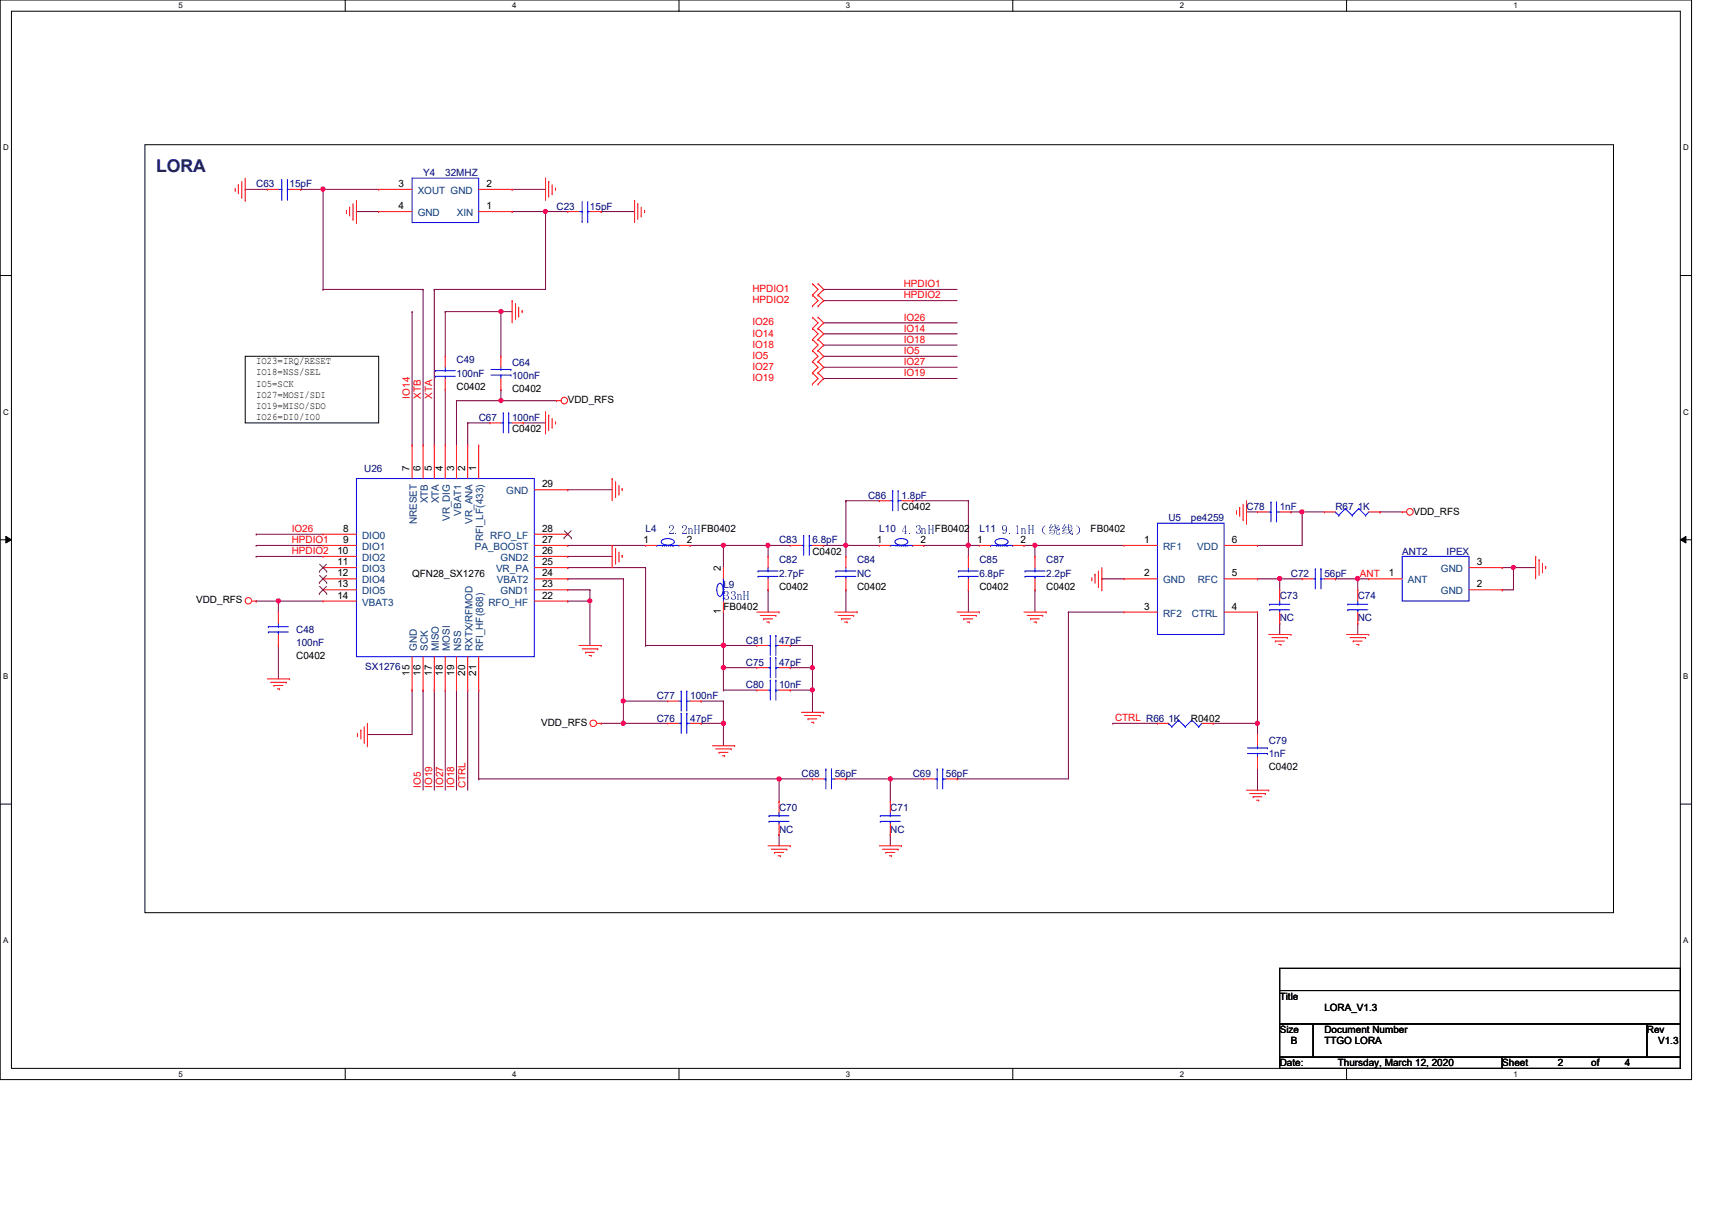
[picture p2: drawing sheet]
<svg xmlns="http://www.w3.org/2000/svg" width="297mm" height="210mm" viewBox="0 0 297 210" stroke-linecap="round" stroke-linejoin="round" font-family="sans-serif">
<path d="M0 0h293.5v187.3h-293.5zM2 1.9h289.5v183.4h-289.5z" fill="none" stroke="#000" stroke-width=".17"/>
<g fill="#fff">
<path d="M30.9 .2h.8v1.5h-.8z"/>
<path d="M30.9 185.5h.8v1.6h-.8z"/>
</g>
<path d="M59.9 0v1.9M59.9 185.3v2" fill="none" stroke="#000" stroke-width=".17"/>
<g fill="#fff">
<path d="M88.9 .2h.7v1.5h-.7z"/>
<path d="M88.9 185.5h.7v1.6h-.7z"/>
</g>
<path d="M117.8 0v1.9M117.8 185.3v2" fill="none" stroke="#000" stroke-width=".17"/>
<g fill="#fff">
<path d="M146.8 .2h.7v1.5h-.7z"/>
<path d="M146.8 185.5h.7v1.6h-.7z"/>
</g>
<path d="M175.7 0v1.9M175.7 185.3v2" fill="none" stroke="#000" stroke-width=".17"/>
<g fill="#fff">
<path d="M204.7 .2h.7v1.5h-.7z"/>
<path d="M204.7 185.5h.7v1.6h-.7z"/>
</g>
<path d="M233.6 0v1.9M233.6 185.3v2" fill="none" stroke="#000" stroke-width=".17"/>
<g fill="#fff">
<path d="M262.6 .2h.8v1.5h-.8z"/>
<path d="M262.6 185.5h.8v1.6h-.8z"/>
<path d="M.5 24.8h1v1.6h-1z"/>
<path d="M292.1 24.8h.9v1.6h-.9z"/>
<path d="M.5 70.7h1v1.5h-1z"/>
<path d="M292.1 70.7h.9v1.5h-.9z"/>
</g>
<path d="M0 47.8h2M291.5 47.8h2" fill="none" stroke="#000" stroke-width=".17"/>
<g fill="#fff">
<path d="M.5 116.5h.9v1.6h-.9z"/>
<path d="M292.1 116.5h.8v1.6h-.8z"/>
</g>
<path d="M0 93.6h2M1 93l1 .6-1 .6zM291.5 93.6l1-.6v1.2zM291.5 93.6h2" fill="none" stroke="#000" stroke-width=".17"/>
<path d="M1 93l1 .6-1 .6zM291.5 93.6l1-.6v1.2z" fill="#000"/>
<g fill="#fff">
<path d="M.5 162.4h.9v1.5h-.9z"/>
<path d="M292.1 162.4h.8v1.5h-.8z"/>
</g>
<path d="M25.1 25.1h254.8v133.2h-254.8zM42.5 61.8h23.2v11.6h-23.2zM0 139.5h2M291.5 139.5h2" fill="none" stroke="#000" stroke-width=".17"/>
<g fill="none" stroke="#7f003f" stroke-width=".17">
<path d="M142.9 56h.1M142.9 50.2h.1M142.9 52.2h.1M142.9 59.9h.1M142.9 57.9h.1M142.9 56h23.2M142.9 50.2h23.2M142.9 52.2h23.2M142.9 59.9h23.2M142.9 57.9h23.2M142.9 65.7h.1M142.9 63.7h.1"/>
<path d="M142.9 61.8h.1M142.9 65.7h23.2M142.9 63.7h23.2M142.9 61.8h23.2M44.4 96.5h.1M44.4 94.6h.1M44.4 96.5h11.6M44.4 94.6h11.6M98.5 85h.1M98.5 85h7.7M225.9 88.8h.1M225.9 88.8h3.9"/>
<path d="M239.4 88.8h.1M239.4 88.8h3.9M104.3 125.5h.1M104.3 125.5h3.9"/>
</g>
<circle cx="225.9" cy="88.8" r=".37" fill="#f0f"/>
<circle cx="225.9" cy="88.8" r=".37" fill="none" stroke="#f0f" stroke-width=".17"/>
<path d="M44.4 92.7h.1M44.4 92.7h11.6M48.3 104.3h.1M48.3 104.3v1.9M48.3 104.3h7.7" fill="none" stroke="#7f003f" stroke-width=".17"/>
<circle cx="48.3" cy="104.2" r=".37" fill="#f0f"/>
<circle cx="48.3" cy="104.2" r=".37" fill="none" stroke="#f0f" stroke-width=".17"/>
<g fill="none" stroke="#7f003f" stroke-width=".17">
<path d="M94.7 36.7h.1M94.7 36.7v13.5h-19.4M75.3 50.2h.1M75.3 50.2v27M48.3 112h.1M48.3 112v5.8M71.5 119.7h.1M71.5 119.7v7.7h-7.7M73.4 119.7h.1M73.4 119.7v17.4M75.3 119.7h.1M75.3 119.7v17.4"/>
<path d="M77.3 119.7h.1M77.3 119.7v17.4M79.2 119.7h.1M79.2 119.7v17.4M63.8 127.4h.1"/>
</g>
<circle cx="94.6" cy="36.7" r=".37" fill="#f0f"/>
<circle cx="94.6" cy="36.7" r=".37" fill="none" stroke="#f0f" stroke-width=".17"/>
<path d="M56 32.9h.1M56 32.9v17.3M88.9 36.7h.1M88.9 36.7h5.8M56 50.2h.1M56 50.2h17.4M73.4 50.2h.1M73.4 50.2v27" fill="none" stroke="#7f003f" stroke-width=".17"/>
<circle cx="56" cy="32.8" r=".38" fill="#f0f"/>
<circle cx="56" cy="32.8" r=".38" fill="none" stroke="#f0f" stroke-width=".17"/>
<path d="M56 32.9h.1M56 32.9h9.7M61.8 36.7h.1M61.8 36.7h3.9M88.9 32.9h.1M88.9 32.9h5.8M77.3 54.1h.1M77.3 54.1v7.7M86.9 54.1h.1M86.9 54.1h2M77.3 67.6h.1M77.3 67.6v9.6" fill="none" stroke="#7f003f" stroke-width=".17"/>
<circle cx="86.9" cy="54" r=".37" fill="#f0f"/>
<circle cx="86.9" cy="54" r=".37" fill="none" stroke="#f0f" stroke-width=".17"/>
<path d="M42.5 32.9h.1M42.5 32.9h3.9M52.2 32.9h.1M52.2 32.9h3.8M94.7 36.7h.1M94.7 36.7h3.8M104.3 36.7h.1M104.3 36.7h5.8M79.2 69.5h.1M79.2 69.5v7.7M86.9 67.6h.1M86.9 67.6v1.9h-7.7" fill="none" stroke="#7f003f" stroke-width=".17"/>
<circle cx="86.9" cy="69.5" r=".37" fill="#f0f"/>
<circle cx="86.9" cy="69.5" r=".37" fill="none" stroke="#f0f" stroke-width=".17"/>
<g fill="none" stroke="#7f003f" stroke-width=".17">
<path d="M86.9 54.1h.1M86.9 54.1v7.7M81.1 73.4h.1M81.1 73.4v3.8M81.1 73.4h3.9M86.9 69.5h.1M86.9 69.5h9.7M90.8 73.4h.1M90.8 73.4h3.9M98.5 96.5h.1M98.5 96.5h7.7M135.2 135.1h.1"/>
<path d="M135.2 135.1h5.8M135.2 135.1v3.9M146.8 135.1h.1M146.8 135.1h7.7M154.5 135.1h.1M154.5 135.1v3.9M135.2 144.8h.1M135.2 144.8v1.9M154.5 144.8h.1M154.5 144.8v1.9"/>
</g>
<circle cx="154.5" cy="135.1" r=".38" fill="#f0f"/>
<circle cx="154.5" cy="135.1" r=".38" fill="none" stroke="#f0f" stroke-width=".17"/>
<path d="M222 100.4h.1M222 100.4h3.9M222 100.4v1.9M231.7 100.4h.1M231.7 100.4h3.9M154.5 135.1h.1M154.5 135.1h5.8" fill="none" stroke="#7f003f" stroke-width=".17"/>
<circle cx="222" cy="100.4" r=".38" fill="#f0f"/>
<circle cx="222" cy="100.4" r=".38" fill="none" stroke="#f0f" stroke-width=".17"/>
<path d="M222 108.1h.1M222 108.1v2M235.6 108.1h.1M235.6 100.4h.1M235.6 100.4v1.9M235.6 108.1v2" fill="none" stroke="#7f003f" stroke-width=".17"/>
<circle cx="235.5" cy="100.4" r=".38" fill="#f0f"/>
<circle cx="235.5" cy="100.4" r=".38" fill="none" stroke="#f0f" stroke-width=".17"/>
<path d="M98.5 94.6h.1M98.5 94.6h13.5M125.5 115.8h.1M125.5 115.8h5.8M235.6 100.4h.1M235.6 100.4h1.9" fill="none" stroke="#7f003f" stroke-width=".17"/>
<circle cx="125.5" cy="115.8" r=".38" fill="#f0f"/>
<circle cx="125.5" cy="115.8" r=".38" fill="none" stroke="#f0f" stroke-width=".17"/>
<path d="M98.5 98.5h.1M98.5 98.5h13.5M137.1 112h.1M137.1 112h3.9M141 119.7h.1M141 119.7v3.9M218.2 100.4h.1M218.2 100.4h3.8" fill="none" stroke="#7f003f" stroke-width=".17"/>
<circle cx="140.9" cy="119.7" r=".38" fill="#f0f"/>
<circle cx="140.9" cy="119.7" r=".38" fill="none" stroke="#f0f" stroke-width=".17"/>
<path d="M137.1 115.8h.1M141 112h.1M141 112v3.8h-3.9M108.2 125.5h.1M108.2 125.5h7.7" fill="none" stroke="#7f003f" stroke-width=".17"/>
<circle cx="108.1" cy="125.5" r=".38" fill="#f0f"/>
<circle cx="108.1" cy="125.5" r=".38" fill="none" stroke="#f0f" stroke-width=".17"/>
<path d="M108.2 121.6h.1M108.2 121.6h7.7M121.7 121.6h.1M121.7 121.6h3.8M125.5 125.5h.1M125.5 125.5v3.9" fill="none" stroke="#7f003f" stroke-width=".17"/>
<circle cx="125.5" cy="125.5" r=".38" fill="#f0f"/>
<circle cx="125.5" cy="125.5" r=".38" fill="none" stroke="#f0f" stroke-width=".17"/>
<path d="M98.5 100.4h.1M98.5 100.4h9.7M108.2 121.6h.1M108.2 121.6v3.9M121.7 125.5h.1M125.5 121.6h.1M125.5 121.6v3.9h-3.8" fill="none" stroke="#7f003f" stroke-width=".17"/>
<circle cx="108.1" cy="121.6" r=".37" fill="#f0f"/>
<circle cx="108.1" cy="121.6" r=".37" fill="none" stroke="#f0f" stroke-width=".17"/>
<path d="M98.5 102.3h.1M98.5 102.3h3.9M102.4 104.3h.1M102.4 104.3v7.7" fill="none" stroke="#7f003f" stroke-width=".17"/>
<circle cx="102.3" cy="104.2" r=".37" fill="#f0f"/>
<circle cx="102.3" cy="104.2" r=".37" fill="none" stroke="#f0f" stroke-width=".17"/>
<g fill="none" stroke="#7f003f" stroke-width=".17">
<path d="M216.3 88.8h.1M216.3 88.8h1.9M218.2 94.6h.1M224 88.8h.1M224 88.8h1.9M225.9 88.8h.1M225.9 88.8v5.8h-7.7M98.5 104.3h.1M98.5 104.3h3.9M193.1 125.5h.1M193.1 125.5h7.7M218.2 125.5h.1"/>
<path d="M218.2 125.5v1.9"/>
</g>
<circle cx="218.1" cy="125.5" r=".38" fill="#f0f"/>
<circle cx="218.1" cy="125.5" r=".38" fill="none" stroke="#f0f" stroke-width=".17"/>
<path d="M125.5 94.6h.1M125.5 94.6h7.8M81.1 119.7h.1M81.1 119.7v17.4M191.2 100.4h.1M191.2 100.4h3.8M210.5 125.5h.1M210.5 125.5h7.7M218.2 133.2h.1M218.2 133.2v3.9" fill="none" stroke="#7f003f" stroke-width=".17"/>
<circle cx="125.5" cy="94.6" r=".37" fill="#f0f"/>
<circle cx="125.5" cy="94.6" r=".37" fill="none" stroke="#f0f" stroke-width=".17"/>
<path d="M125.5 94.6h.1M125.5 94.6v3.9M112 112h.1M125.5 106.2h.1M125.5 106.2v5.8h-13.5" fill="none" stroke="#7f003f" stroke-width=".17"/>
<circle cx="125.5" cy="111.9" r=".37" fill="#f0f"/>
<circle cx="125.5" cy="111.9" r=".37" fill="none" stroke="#f0f" stroke-width=".17"/>
<g fill="none" stroke="#7f003f" stroke-width=".17">
<path d="M112 98.5h.1M112 98.5v13.5M133.3 94.6h.1M133.3 94.6v1.9M133.3 94.6h3.8M125.5 112h.1M125.5 119.7h.1M125.5 115.8h.1M125.5 112h5.8M125.5 119.7h5.8M125.5 115.8v3.9M133.3 102.3h.1"/>
<path d="M133.3 102.3v3.9M137.1 119.7h.1M137.1 119.7h3.9"/>
</g>
<circle cx="133.2" cy="94.6" r=".37" fill="#f0f"/>
<circle cx="133.2" cy="94.6" r=".37" fill="none" stroke="#f0f" stroke-width=".17"/>
<path d="M146.8 94.6h.1M146.8 94.6h5.8M146.8 102.3h.1M146.8 102.3v3.9" fill="none" stroke="#7f003f" stroke-width=".17"/>
<circle cx="146.7" cy="94.6" r=".37" fill="#f0f"/>
<circle cx="146.7" cy="94.6" r=".37" fill="none" stroke="#f0f" stroke-width=".17"/>
<path d="M146.8 94.6h.1M146.8 94.6v1.9M168 94.6h.1M168 94.6v1.9M168 94.6h1.9M168 102.3h.1M168 102.3v3.9" fill="none" stroke="#7f003f" stroke-width=".17"/>
<circle cx="168" cy="94.6" r=".37" fill="#f0f"/>
<circle cx="168" cy="94.6" r=".37" fill="none" stroke="#f0f" stroke-width=".17"/>
<path d="M71.5 54.1h.1M71.5 54.1v23.1M146.8 86.9h.1M146.8 86.9h5.8M158.4 86.9h.1M158.4 86.9h9.6M179.6 94.6h.1M179.6 94.6v1.9M179.6 102.3h.1M179.6 102.3v3.9M83.1 135.1h.1M83.1 135.1h52.1" fill="none" stroke="#7f003f" stroke-width=".17"/>
<circle cx="135.2" cy="135.1" r=".38" fill="#f0f"/>
<circle cx="135.2" cy="135.1" r=".38" fill="none" stroke="#f0f" stroke-width=".17"/>
<path d="M262.6 98.5h.1M262.6 98.5h3.8M262.6 98.5v3.8h-2M83.1 119.7h.1M83.1 119.7v15.4M185.4 106.2h.1M185.4 106.2v28.9h-19.3M260.6 102.3h.1M166.1 135.1h.1" fill="none" stroke="#7f003f" stroke-width=".17"/>
<circle cx="262.6" cy="98.4" r=".37" fill="#f0f"/>
<circle cx="262.6" cy="98.4" r=".37" fill="none" stroke="#f0f" stroke-width=".17"/>
<g fill="none" stroke="#7f003f" stroke-width=".17">
<path d="M119.8 94.6h.1M119.8 94.6h5.7M142.9 94.6h.1M146.8 86.9h.1M146.8 86.9v7.7h-3.9M160.3 94.6h.1M168 86.9h.1M168 86.9v7.7h-7.7M177.7 94.6h.1M177.7 94.6h1.9M44.4 104.3h.1M44.4 104.3h3.9"/>
<path d="M108.2 100.4h.1M108.2 100.4v21.2M141 115.8h.1M141 115.8v3.9"/>
</g>
<circle cx="140.9" cy="115.8" r=".38" fill="#f0f"/>
<circle cx="140.9" cy="115.8" r=".38" fill="none" stroke="#f0f" stroke-width=".17"/>
<path d="M102.4 102.3h.1M102.4 102.3v2M125.5 112h.1M125.5 112v3.8" fill="none" stroke="#7f003f" stroke-width=".17"/>
<circle cx="125.5" cy="111.9" r=".37" fill="#f0f"/>
<circle cx="125.5" cy="111.9" r=".37" fill="none" stroke="#f0f" stroke-width=".17"/>
<path d="M77.3 54.1h.1M77.3 54.1h9.6M179.6 94.6h.1M179.6 94.6h15.4M260.6 98.5h.1M260.6 98.5h2M185.4 106.2h.1M185.4 106.2h9.6" fill="none" stroke="#7f003f" stroke-width=".17"/>
<circle cx="179.5" cy="94.6" r=".37" fill="#f0f"/>
<circle cx="179.5" cy="94.6" r=".37" fill="none" stroke="#f0f" stroke-width=".17"/>
<path d="M218.2 106.2h.1M218.2 106.2v19.3" fill="none" stroke="#7f003f" stroke-width=".17"/>
<g fill="none" stroke="#f00" stroke-width=".17">
<path d="M40.8 33h.1M40.8 32.6v.4M41.4 32h.1M41.4 32v1.6M41.9 34.2h.1M41.9 31.5v2.7M42.5 34.8h.1M42.5 30.9v3.9M46.4 32.9h.1M46.4 32.9h1.9M50.2 32.9h2M52.2 32.9h.1"/>
<path d="M60.1 36.9h.1M60.1 36.5v.4M60.7 35.9h.1M60.7 35.9v1.6M61.3 38.1h.1M61.3 35.3v2.8M61.8 38.6h.1M61.8 34.8v3.8M65.7 32.9h.1M65.7 36.7h.1M65.7 36.7h5.8M65.7 32.9h5.8"/>
<path d="M83.1 36.7h5.8M83.1 32.9h5.8M88.9 36.7h.1M88.9 32.9h.1M94.7 30.9h.1M94.7 30.9v3.9M95.2 31.5h.1M95.2 31.5v2.7M95.8 33.6h.1M95.8 32v1.6M96.4 32.6h.1M96.4 32.6v.4"/>
<path d="M98.5 36.7h.1M98.5 36.7h2M102.4 36.7h1.9M104.3 36.7h.1M110.1 34.8h.1M110.1 34.8v3.8M110.7 35.3h.1M110.7 35.3v2.8M111.2 37.5h.1M111.2 35.9v1.6M111.8 36.5h.1M111.8 36.5v.4"/>
<path d="M88.9 52.2h.1M88.9 52.2v3.8M89.4 52.7h.1M89.4 52.7v2.7M90 54.8h.1M90 53.3v1.5M90.6 53.9h.1M90.6 53.9v.4M141 55h.1M141 57h.1M141 49.2h.1M141 51.2h.1"/>
<path d="M141 53.1h.1M141 58.9h.1M141 55l.9 1-.9 1M141 49.2l.9 1-.9 1M141 51.2l.9 1-.9 .9M141 57l.9 .9-.9 1M141 58.9l.9 1-.9 .9M141.9 57h.1M141.9 55h.1M141.9 51.2h.1M141.9 49.2h.1M141.9 53.1h.1"/>
<path d="M141.9 58.9h.1M141.9 55l1 1-1 1M141.9 49.2l1 1-1 1M141.9 51.2l1 1-1 .9M141.9 57l1 .9-1 1M141.9 58.9l1 1-1 .9M71.5 77.2h.1M71.5 77.2v5.8M73.4 77.2h.1M73.4 77.2v5.8M75.3 77.2h.1M75.3 77.2v5.8"/>
<path d="M77.3 77.2h.1M77.3 67.6h.1M77.3 61.8h.1M77.3 61.8v1.9M77.3 65.7v1.9M77.3 77.2v5.8M79.2 77.2h.1M79.2 77.2v5.8M81.1 77.2h.1M81.1 77.2v5.8M83.1 77.2h.1M83.1 77.2v5.8"/>
<path d="M85 73.4h.1M85 73.4h1.9M86.9 61.8h.1M86.9 67.6h.1M86.9 61.8v1.9M86.9 65.7v1.9M88.9 73.4h1.9M90.8 73.4h.1M94.7 71.5h.1M94.7 71.5v3.8M95.2 72h.1M95.2 72v2.7"/>
<path d="M95.8 74.1h.1M95.8 72.6v1.5M96.4 73.2h.1M96.4 73.2v.4M96.6 69.5h.1M96.6 69.5h.8M141 60.8h.1M141 62.7h.1M141 64.7h.1M141 66.6h.1M141 60.8l.9 1-.9 .9M141 62.7l.9 1-.9 1"/>
<path d="M141 64.7l.9 1-.9 .9M141.9 60.8h.1M141.9 62.7h.1M141.9 64.7h.1M141.9 66.6h.1M141.9 60.8l1 1-1 .9M141.9 62.7l1 1-1 1M141.9 64.7l1 1-1 .9M56 92.7h.1M56 94.6h.1M56 96.5h.1M56 98.5h.1"/>
<path d="M56 94.6h5.8M56 98.5h5.8M56 92.7h5.8M56 96.5h5.8M92.7 94.6h5.8M92.7 98.5h5.8M92.7 92.7h5.8M92.7 96.5h5.8M92.7 85h5.8M98.5 98.5h.1M98.5 96.5h.1M98.5 94.6h.1"/>
<path d="M98.5 92.7h.1M98.5 85h.1M106.2 83h.1M106.2 94.6h.1M106.2 83v3.9M106.2 94.6v3.9M106.8 83.6h.1M106.8 95.2h.1M106.8 83.6v2.7M106.8 95.2v2.7M107.4 85.7h.1M107.4 97.3h.1"/>
<path d="M107.4 84.2v1.5M107.4 95.8v1.5M107.9 84.8h.1M107.9 96.4h.1M107.9 84.8v.3M107.9 96.4v.3M112 94.6h.1M112 94.6h2M117.8 94.6h2M119.8 94.6h.1M125.5 98.5h.1M125.5 98.5v1.9"/>
<path d="M133.3 96.5h.1M133.3 96.5v2M137.1 94.6h.1M137.1 94.6h2M141 94.6h1.9M142.9 94.6h.1M146.8 96.5h.1M146.8 96.5v2M152.6 86.9h.1M152.6 94.6h.1M152.6 94.6h1.9M152.6 86.9h1.9"/>
<path d="M156.4 86.9h2M158.4 86.9h.1M158.4 94.6h1.9M160.3 94.6h.1M168 96.5h.1M168 96.5v2M169.9 94.6h.1M169.9 94.6h2M175.7 94.6h2M177.7 94.6h.1M179.6 96.5h.1M179.6 96.5v2"/>
<path d="M190 99.6h.1M190 99.6v1.6M190.6 99.1v2.7M191.2 98.5v3.8M195 94.6h.1M195 94.6h5.8M212.4 94.6h5.8M214.5 89h.1M214.5 88.6v.4M215.1 88.1h.1M215.1 88.1v1.5M215.7 90.2h.1"/>
<path d="M215.7 87.5v2.7M216.3 90.8h.1M216.3 86.9v3.9M218.2 88.8h.1M218.2 94.6h.1M218.2 88.8h1.9M222 88.8h2M224 88.8h.1M229.8 88.8h.1M229.8 88.8h1.9M237.5 88.8h1.9M239.4 88.8h.1"/>
<path d="M243.3 88.8h.1M243.3 88.8h.7M254.9 98.5h5.7M260.6 98.5h.1M266.4 96.5h.1M266.4 96.5v3.9M267 97.1h.1M267 97.1v2.7M267.6 99.2h.1M267.6 97.7v1.5M268.2 98.3h.1M268.2 98.3v.4"/>
<path d="M43.7 104.3h.7M44.4 104.3h.1M46.4 117.8h3.8M46.9 118.4h2.8M47.5 118.9h.1M47.5 118.9h1.6M48.1 119.5h.4M48.3 112h.1M48.3 106.2h.1M48.3 106.2v1.9M48.3 110.1v1.9M48.5 119.5h.1"/>
<path d="M49.7 118.4h.1M50.2 117.8h.1M56 100.4h.1M56 102.3h.1M56 104.3h.1M56 104.3h5.8M56 100.4h5.8M56 102.3h5.8M71.5 119.7h.1M71.5 113.9v5.8M73.4 119.7h.1M73.4 113.9v5.8"/>
<path d="M75.3 119.7h.1M75.3 113.9v5.8M77.3 119.7h.1M77.3 113.9v5.8M79.2 119.7h.1M79.2 113.9v5.8M81.1 119.7h.1M81.1 113.9v5.8M83.1 119.7h.1M83.1 113.9v5.8M92.7 104.3h5.8M92.7 100.4h5.8"/>
<path d="M92.7 102.3h5.8M98.5 104.3h.1M98.5 102.3h.1M98.5 100.4h.1M100.5 112h3.8M101 112.6h2.7M101.6 113.2h.1M101.6 113.2h1.5M102.2 113.7h.4M102.6 113.7h.1M103.7 112.6h.1M104.3 112h.1"/>
<path d="M125.5 106.2h.1M125.5 104.3v1.9M131.3 115.8h.1M131.3 112h.1M131.3 119.7h.1M131.3 112h2M131.3 106.2h3.9M131.3 115.8h2M131.3 119.7h2M131.9 106.8h2.7M132.5 107.4h.1M132.5 107.4h1.5"/>
<path d="M133.1 107.9h.3M133.3 102.3h.1M133.3 100.4v1.9M133.4 107.9h.1M134.6 106.8h.1M135.2 106.2h.1M135.2 112h1.9M135.2 115.8h1.9M135.2 119.7h1.9M137.1 115.8h.1M137.1 112h.1M137.1 119.7h.1"/>
<path d="M144.8 106.2h3.9M145.4 106.8h2.7M146 107.4h.1M146 107.4h1.5M146.6 107.9h.4M146.8 102.3h.1M146.8 100.4v1.9M147 107.9h.1M148.1 106.8h.1M148.7 106.2h.1M166.1 106.2h3.8M166.7 106.8h2.7"/>
<path d="M167.2 107.4h.1M167.2 107.4h1.6M167.8 107.9h.4M168 102.3h.1M168 100.4v1.9M168.2 107.9h.1M169.4 106.8h.1M169.9 106.2h.1M177.7 106.2h3.8M178.2 106.8h2.7M178.8 107.4h.1M178.8 107.4h1.5"/>
<path d="M179.4 107.9h.4M179.6 102.3h.1M179.6 100.4v1.9M179.8 107.9h.1M180.9 106.8h.1M181.5 106.2h.1M189.4 100.6h.1M189.4 100.2v.4M190.6 101.8h.1M191.2 102.3h.1M195 100.4h.1M195 106.2h.1"/>
<path d="M195 106.2h5.8M195 100.4h5.8M212.4 106.2h5.8M212.4 100.4h5.8M218.2 100.4h.1M218.2 106.2h.1M220.1 110.1h3.9M220.7 110.6h2.7M221.3 111.2h.1M221.3 111.2h1.5M221.9 111.8h.3M222 108.1h.1"/>
<path d="M222 102.3h.1M222 102.3v2M222 106.2v1.9M222.2 111.8h.1M223.4 110.6h.1M224 110.1h.1M225.9 100.4h.1M225.9 100.4h1.9M229.8 100.4h1.9M231.7 100.4h.1M233.6 110.1h3.9M234.2 110.6h2.7"/>
<path d="M234.8 111.2h.1M234.8 111.2h1.5M235.4 111.8h.4M235.6 108.1h.1M235.6 102.3h.1M235.6 102.3v2M235.6 106.2v1.9M235.8 111.8h.1M236.9 110.6h.1M237.5 110.1h.1M237.5 100.4h.1M237.5 100.4h5.8"/>
<path d="M254.9 102.3h5.7M260.6 102.3h.1M62 127.6h.1M62 127.2v.4M62.6 126.7h.1M62.6 126.7v1.5M63.2 128.8h.1M63.2 126.1v2.7M63.8 129.4h.1M63.8 125.5v3.9M103.5 125.5h.8M104.3 125.5h.1"/>
<path d="M115.9 121.6h.1M115.9 125.5h.1M115.9 125.5h1.9M115.9 121.6h1.9M119.8 125.5h1.9M119.8 121.6h1.9M121.7 121.6h.1M121.7 125.5h.1M123.6 129.4h3.9M124.2 129.9h2.7M124.8 130.5h.1M124.8 130.5h1.5"/>
<path d="M125.3 131.1h.4M125.7 131.1h.1M126.9 129.9h.1M127.5 129.4h.1M135.2 139h.1M135.2 139v1.9M139.1 123.6h3.8M139.6 124.1h2.7M140.2 124.7h.1M140.2 124.7h1.5M140.8 125.3h.4M141 135.1h.1"/>
<path d="M141 135.1h1.9M141.2 125.3h.1M142.3 124.1h.1M142.9 123.6h.1M144.8 135.1h2M146.8 135.1h.1M154.5 139h.1M154.5 139v1.9M160.3 135.1h.1M160.3 135.1h1.9M164.1 135.1h2M166.1 135.1h.1"/>
<path d="M200.8 125.5h.1M200.8 125.5h1.9M208.5 125.5h2M210.5 125.5h.1M216.3 137.1h3.8M216.8 137.7h2.7M217.4 138.2h.1M217.4 138.2h1.5M218 138.8h.4M218.2 127.4h.1M218.2 133.2h.1M218.2 127.4v2"/>
<path d="M218.2 131.3v1.9M218.4 138.8h.1M219.5 137.7h.1M220.1 137.1h.1M133.3 146.7h3.8M133.8 147.3h2.7M134.4 147.9h.1M134.4 147.9h1.6M135 148.5h.4M135.2 144.8h.1M135.2 142.9v1.9M135.4 148.5h.1"/>
<path d="M136.5 147.3h.1M137.1 146.7h.1M152.6 146.7h3.8M153.1 147.3h2.7M153.7 147.9h.1M153.7 147.9h1.6M154.3 148.5h.4M154.5 144.8h.1M154.5 142.9v1.9M154.7 148.5h.1M155.8 147.3h.1M156.4 146.7h.1"/>
<circle cx="97.9" cy="69.5" r=".56"/>
<circle cx="244.6" cy="88.8" r=".57"/>
<circle cx="43.1" cy="104.2" r=".56"/>
<circle cx="102.9" cy="125.5" r=".56"/>
</g>
<path d="M222 168h69.5v3.8h-69.5zM222 171.8h69.5v5.8h-69.5zM222 177.6h5.8v5.8h-5.8zM227.8 177.6h57.9v5.8h-57.9zM285.7 177.6h5.8v5.8h-5.8zM222 183.4h38.6v1.9h-38.6zM260.6 183.4h30.9v1.9h-30.9z" fill="none" stroke="#000" stroke-width=".17"/>
<g fill="none" stroke="#00f" stroke-width=".17">
<path d="M48.3 32.9h.6M48.9 34.6h.1M48.9 32.9h.1M48.9 31.1v3.5M49.9 32.9h.1M49.9 34.6h.1M49.9 32.9h.3M49.9 31.1v3.5M71.5 30.9h11.6v7.7h-11.6zM100.5 36.7h.5M101 38.4h.1M101 36.7h.1"/>
<path d="M101 35v3.4M102 36.7h.1M102 38.4h.1M102 36.7h.4M102 35v3.4M75.5 64.3h.1M75.5 65.3h.1M75.5 64.3h3.5M75.5 65.3h3.5M77.3 65.3h.1M77.3 64.3h.1M77.3 63.7v.6"/>
<path d="M77.3 65.3v.4M85.2 65.1h3.4M85.2 64.1h3.4M86.9 64.1h.1M86.9 65.1h.1M86.9 73.4h.4M86.9 63.7v.4M86.9 65.1v.6M87.3 73.4h.1M87.3 71.6h.1M87.3 71.6v3.5M88.3 71.6h.1"/>
<path d="M88.3 73.4h.1M88.3 73.4h.6M88.3 71.6v3.5M88.6 65.1h.1M88.6 64.1h.1M61.8 83h30.9v30.9h-30.9zM114 94.6h.1M114 94.6h3.8M114.8 93.8a1.6 1.6 0 0 1 2.2 .2 1.4 1.4 0 0 1-2.3 0zM117.8 94.6h.1M131.5 99.1h.1M131.5 100h.1"/>
<path d="M131.5 99.1h3.5M131.5 100h3.5M133.3 100h.1M133.3 99.1h.1M133.3 98.5v.6M133.3 100v.4M139.1 94.6h.3M139.4 94.6h.1M139.4 92.9h.1M139.4 92.9v3.5M140.4 92.9h.1M140.4 94.6h.1"/>
<path d="M140.4 94.6h.6M140.4 92.9v3.5M145 99.1h.1M145 100h.1M145 99.1h3.5M145 100h3.5M146.8 100h.1M146.8 99.1h.1M146.8 98.5v.6M146.8 100v.4M154.5 94.6h.1M154.5 94.6h3.9"/>
<path d="M154.5 86.9h.4M154.9 86.9h.1M154.9 85.1h.1M154.9 85.1v3.5M155.4 93.8a1.56 1.56 0 0 1 2.1 .2 1.36 1.36 0 0 1-2.2 0zM155.8 85.1h.1M155.8 86.9h.1M155.8 86.9h.6M155.8 85.1v3.5M158.4 94.6h.1M166.3 99.1h.1M166.3 100h.1"/>
<path d="M166.3 99.1h3.5M166.3 100h3.5M168 100h.1M168 99.1h.1M168 98.5v.6M168 100v.4M171.9 94.6h.1M171.9 94.6h3.8M172.7 93.8a1.6 1.6 0 0 1 2.2 .2 1.4 1.4 0 0 1-2.3 0zM175.7 94.6h.1M177.8 99.1h.1M177.8 100h.1"/>
<path d="M177.8 99.1h3.5M177.8 100h3.5M179.6 100h.1M179.6 99.1h.1M179.6 98.5v.6M179.6 100v.4M200.8 90.8h11.6v19.3h-11.6zM220.1 88.8h.4M220.5 88.8h.1M220.5 87.1h.1M220.5 87.1v3.5M221.5 87.1h.1"/>
<path d="M221.5 88.8h.1M221.5 88.8h.5M221.5 87.1v3.5M228.2 98.7h.1M228.2 98.7v3.5M229.2 98.7h.1M229.2 98.7v3.5M231.7 88.8h.1M231.7 88.8l.6 .6M232.3 89.4h.1M233.4 88.2h.1M233.4 88.2l1.2 1.2"/>
<path d="M233.4 88.2l-1.1 1.2M234.6 89.4h.1M235.8 88.2h.1M235.8 88.2l1.1 1.2M235.8 88.2l-1.2 1.2M236.9 89.4h.1M237.5 88.8l-.6 .6M243.3 96.5h11.6v7.8h-11.6zM46.6 108.7h.1M46.6 109.6h.1M46.6 108.7h3.4M46.6 109.6h3.4"/>
<path d="M48.3 109.6h.1M48.3 108.7h.1M48.3 108.1v.6M48.3 109.6v.5M118.2 119.9h.1M118.2 119.9v3.5M119.2 119.9h.1M119.2 119.9v3.5M124.7 101.3l.2-.1a1.46 1.46 0 0 1 0 2.3 1.52 1.52 0 0 1-.2-2.2zM125.5 100.4h.1M125.5 104.3h.1M125.5 100.4v3.9"/>
<path d="M133.3 115.8h.3M133.3 112h.3M133.3 119.7h.3M133.6 115.8h.1M133.6 114.1h.1M133.6 112h.1M133.6 110.2h.1M133.6 119.7h.1M133.6 118h.1M133.6 110.2v3.5M133.6 114.1v3.5M133.6 118v3.5"/>
<path d="M134.6 114.1h.1M134.6 115.8h.1M134.6 110.2h.1M134.6 112h.1M134.6 118h.1M134.6 119.7h.1M134.6 115.8h.6M134.6 110.2v3.5M134.6 114.1v3.5M134.6 118v3.5M134.6 112h.6M134.6 119.7h.6"/>
<path d="M220.3 104.8h.1M220.3 105.8h.1M220.3 104.8h3.5M220.3 105.8h3.5M222 105.8h.1M222 104.8h.1M222 104.3v.5M222 105.8v.4M227.8 100.4h.4M228.2 100.4h.1M229.2 100.4h.1M229.2 100.4h.6"/>
<path d="M233.8 104.8h.1M233.8 105.8h.1M233.8 104.8h3.5M233.8 105.8h3.5M235.6 105.8h.1M235.6 104.8h.1M235.6 104.3v.5M235.6 105.8v.4M117.8 121.6h.4M117.8 125.5h.4M118.2 121.6h.1M118.2 125.5h.1"/>
<path d="M118.2 123.7h.1M118.2 123.7v3.5M119.2 121.6h.1M119.2 123.7h.1M119.2 125.5h.1M119.2 121.6h.6M119.2 123.7v3.5M119.2 125.5h.6M142.9 135.1h.4M143.3 135.1h.1M143.3 133.4h.1M143.3 133.4v3.5"/>
<path d="M144.3 133.4h.1M144.3 135.1h.1M144.3 135.1h.5M144.3 133.4v3.5M162.2 135.1h.4M162.6 135.1h.1M162.6 133.4h.1M162.6 133.4v3.5M163.6 133.4h.1M163.6 135.1h.1M163.6 135.1h.5M163.6 133.4v3.5"/>
<path d="M202.7 125.5h.1M202.7 125.5l.6 .6M203.3 126.1h.1M204.5 124.9h.1M204.5 124.9l1.2 1.2M204.5 124.9l-1.2 1.2M205.7 126.1h.1M206.8 124.9h.1M206.8 124.9l1.2 1.2M206.8 124.9l-1.1 1.2M208 126.1h.1M208.5 125.5l-.5 .6"/>
<path d="M216.4 130.7h3.5M216.4 129.8h3.5M218.2 129.8h.1M218.2 130.7h.1M218.2 129.4v.4M218.2 130.7v.6M219.9 130.7h.1M219.9 129.8h.1M133.4 141.5h.1M133.4 142.5h.1M133.4 141.5h3.5M133.4 142.5h3.5"/>
<path d="M135.2 142.5h.1M135.2 141.5h.1M135.2 140.9v.6M135.2 142.5v.4M152.7 141.5h.1M152.7 142.5h.1M152.7 141.5h3.5M152.7 142.5h3.5M154.5 142.5h.1M154.5 141.5h.1M154.5 140.9v.6M154.5 142.5v.4"/>
</g>
<path d="M114.9 94.8h1.9M116.8 94.8h.1M155.4 94.8h2M157.4 94.8h.1M172.8 94.8h1.9M174.7 94.8h.1M125.7 103.3v-2M125.7 101.3h.1" fill="none" stroke="#00f" stroke-width=".17" stroke-dasharray="0 .3"/>
<g fill="none" stroke="#7f3f00" stroke-width=".17">
<path d="M55.4 99.1h.1M55.5 97.9l1.2 1.2M55.5 99.8l1.2 1.2M56.6 97.9l-1.2 1.2M56.6 99.8l-1.2 1.2M56.7 99.1h.1M97.9 93.3h.1M97.9 92.1l1.2 1.2M99.1 92.1l-1.2 1.2M99.1 93.3h.1M55.4 101h.1M55.4 103h.1"/>
<path d="M55.5 101.7l1.2 1.3M56.6 101.7l-1.2 1.3M56.7 101h.1M56.7 103h.1"/>
</g>
<circle cx="225.9" cy="88.8" r=".37" fill="#f0f"/>
<circle cx="225.9" cy="88.8" r=".37" fill="none" stroke="#f0f" stroke-width=".17"/>
<circle cx="48.3" cy="104.2" r=".37" fill="#f0f"/>
<circle cx="48.3" cy="104.2" r=".37" fill="none" stroke="#f0f" stroke-width=".17"/>
<circle cx="94.6" cy="36.7" r=".37" fill="#f0f"/>
<circle cx="94.6" cy="36.7" r=".37" fill="none" stroke="#f0f" stroke-width=".17"/>
<circle cx="56" cy="32.8" r=".38" fill="#f0f"/>
<circle cx="56" cy="32.8" r=".38" fill="none" stroke="#f0f" stroke-width=".17"/>
<circle cx="86.9" cy="54" r=".37" fill="#f0f"/>
<circle cx="86.9" cy="54" r=".37" fill="none" stroke="#f0f" stroke-width=".17"/>
<circle cx="86.9" cy="69.5" r=".37" fill="#f0f"/>
<circle cx="86.9" cy="69.5" r=".37" fill="none" stroke="#f0f" stroke-width=".17"/>
<circle cx="154.5" cy="135.1" r=".38" fill="#f0f"/>
<circle cx="154.5" cy="135.1" r=".38" fill="none" stroke="#f0f" stroke-width=".17"/>
<circle cx="222" cy="100.4" r=".38" fill="#f0f"/>
<circle cx="222" cy="100.4" r=".38" fill="none" stroke="#f0f" stroke-width=".17"/>
<circle cx="235.5" cy="100.4" r=".38" fill="#f0f"/>
<circle cx="235.5" cy="100.4" r=".38" fill="none" stroke="#f0f" stroke-width=".17"/>
<circle cx="125.5" cy="115.8" r=".38" fill="#f0f"/>
<circle cx="125.5" cy="115.8" r=".38" fill="none" stroke="#f0f" stroke-width=".17"/>
<circle cx="140.9" cy="119.7" r=".38" fill="#f0f"/>
<circle cx="140.9" cy="119.7" r=".38" fill="none" stroke="#f0f" stroke-width=".17"/>
<circle cx="108.1" cy="125.5" r=".38" fill="#f0f"/>
<circle cx="108.1" cy="125.5" r=".38" fill="none" stroke="#f0f" stroke-width=".17"/>
<circle cx="125.5" cy="125.5" r=".38" fill="#f0f"/>
<circle cx="125.5" cy="125.5" r=".38" fill="none" stroke="#f0f" stroke-width=".17"/>
<circle cx="108.1" cy="121.6" r=".37" fill="#f0f"/>
<circle cx="108.1" cy="121.6" r=".37" fill="none" stroke="#f0f" stroke-width=".17"/>
<circle cx="102.3" cy="104.2" r=".37" fill="#f0f"/>
<circle cx="102.3" cy="104.2" r=".37" fill="none" stroke="#f0f" stroke-width=".17"/>
<circle cx="218.1" cy="125.5" r=".38" fill="#f0f"/>
<circle cx="218.1" cy="125.5" r=".38" fill="none" stroke="#f0f" stroke-width=".17"/>
<circle cx="125.5" cy="94.6" r=".37" fill="#f0f"/>
<circle cx="125.5" cy="94.6" r=".37" fill="none" stroke="#f0f" stroke-width=".17"/>
<circle cx="125.5" cy="111.9" r=".37" fill="#f0f"/>
<circle cx="125.5" cy="111.9" r=".37" fill="none" stroke="#f0f" stroke-width=".17"/>
<circle cx="133.2" cy="94.6" r=".37" fill="#f0f"/>
<circle cx="133.2" cy="94.6" r=".37" fill="none" stroke="#f0f" stroke-width=".17"/>
<circle cx="146.7" cy="94.6" r=".37" fill="#f0f"/>
<circle cx="146.7" cy="94.6" r=".37" fill="none" stroke="#f0f" stroke-width=".17"/>
<circle cx="168" cy="94.6" r=".37" fill="#f0f"/>
<circle cx="168" cy="94.6" r=".37" fill="none" stroke="#f0f" stroke-width=".17"/>
<circle cx="135.2" cy="135.1" r=".38" fill="#f0f"/>
<circle cx="135.2" cy="135.1" r=".38" fill="none" stroke="#f0f" stroke-width=".17"/>
<circle cx="262.6" cy="98.4" r=".37" fill="#f0f"/>
<circle cx="262.6" cy="98.4" r=".37" fill="none" stroke="#f0f" stroke-width=".17"/>
<circle cx="140.9" cy="115.8" r=".38" fill="#f0f"/>
<circle cx="140.9" cy="115.8" r=".38" fill="none" stroke="#f0f" stroke-width=".17"/>
<circle cx="125.5" cy="111.9" r=".37" fill="#f0f"/>
<circle cx="125.5" cy="111.9" r=".37" fill="none" stroke="#f0f" stroke-width=".17"/>
<circle cx="179.5" cy="94.6" r=".37" fill="#f0f"/>
<circle cx="179.5" cy="94.6" r=".37" fill="none" stroke="#f0f" stroke-width=".17"/>
<text font-size="3" fill="#00007f" x="27.1" y="29.9">LORA</text>
<g font-size="2.1" fill="#00007f">
<text x="115.9" y="92.6">2.2nH</text>
<text x="156.4" y="92.6">4.3nH</text>
<text x="173.8" y="92.6">9.1nH（绕线）</text>
<text x="125.5" y="104.1">33nH</text>
</g>
<g font-size="1.7" fill="#00007f">
<text x="44.4" y="32.5">C63</text>
<text x="50.2" y="32.5">15pF</text>
<text x="73.4" y="30.6">Y4</text>
<text x="77.3" y="30.6">32MHZ</text>
<text x="96.6" y="36.4">C23</text>
<text x="102.4" y="36.4">15pF</text>
<text x="79.2" y="63">C49</text>
<text x="79.2" y="65.3">100nF</text>
<text x="88.9" y="63.4">C64</text>
<text x="88.9" y="65.7">100nF</text>
<text x="83.1" y="73.1">C67</text>
<text x="88.9" y="73.1">100nF</text>
<text x="63.2" y="81.9">U26</text>
<text x="150.6" y="86.6">C86</text>
<text x="156.4" y="86.6">1.8pF</text>
<text x="216.3" y="88.5">C78</text>
<text x="222" y="88.5">1nF</text>
<text x="231.7" y="88.5">R67 1K</text>
<text x="112" y="92.4">L4</text>
<text x="135.2" y="94.3">C83</text>
<text x="141" y="94.3">6.8pF</text>
<text x="152.6" y="92.4">L10</text>
<text x="169.9" y="92.4">L11</text>
<text x="202.7" y="90.4">U5</text>
<text x="206.6" y="90.4">pe4259</text>
<text x="135.2" y="97.7">C82</text>
<text x="135.2" y="100.1">2.7pF</text>
<text x="148.7" y="97.7">C84</text>
<text x="148.7" y="100.1">NC</text>
<text x="169.9" y="97.7">C85</text>
<text x="169.9" y="100.1">6.8pF</text>
<text x="181.5" y="97.7">C87</text>
<text x="181.5" y="100.1">2.2pF</text>
<text x="224" y="100.1">C72</text>
<text x="229.8" y="100.1">56pF</text>
<text x="243.3" y="96.2">ANT2</text>
<text x="251" y="96.2">IPEX</text>
<text x="125.5" y="102">L9</text>
<text x="222" y="103.9">C73</text>
<text x="222" y="107.8">NC</text>
<text x="235.6" y="103.9">C74</text>
<text x="235.6" y="107.8">NC</text>
<text x="51.4" y="109.7">C48</text>
<text x="51.4" y="112.1">100nF</text>
<text x="129.4" y="111.7">C81</text>
<text x="135.2" y="111.7">47pF</text>
<text x="63.4" y="116.3">SX1276</text>
<text x="129.4" y="115.5">C75</text>
<text x="129.4" y="119.4">C80</text>
<text x="135.2" y="115.5">47pF</text>
<text x="135.2" y="119.4">10nF</text>
<text x="114" y="121.3">C77</text>
<text x="114" y="125.2">C76</text>
<text x="119.8" y="121.3">100nF</text>
<text x="119.8" y="125.2">47pF</text>
<text x="220.1" y="129">C79</text>
<text x="220.1" y="131.4">1nF</text>
<text x="139.1" y="134.8">C68</text>
<text x="144.8" y="134.8">56pF</text>
<text x="158.4" y="134.8">C69</text>
<text x="164.1" y="134.8">56pF</text>
<text x="135.2" y="140.6">C70</text>
<text x="154.5" y="140.6">C71</text>
<text x="135.2" y="144.5">NC</text>
<text x="154.5" y="144.5">NC</text>
</g>
<g font-size="1.7">
<text x="69.2" y="32.4">3</text>
<text x="84.4" y="32.4">2</text>
<text x="69.2" y="36.3">4</text>
<text x="84.4" y="36.3">1</text>
<text x="44.4" y="63.2">IO23=IRQ/RESET</text>
<text x="44.4" y="65.1">IO18=NSS/SEL</text>
<text x="44.4" y="67.1">IO5=SCK</text>
<text x="44.4" y="69">IO27=MOSI/SDI</text>
<text x="44.4" y="70.9">IO19=MISO/SDO</text>
<text x="79.2" y="67.6">C0402</text>
<text x="88.9" y="68">C0402</text>
<text x="98.5" y="70">VDD_RFS</text>
<text x="44.4" y="72.9">IO26=DI0/IO0</text>
<text x="88.9" y="75">C0402</text>
<text x="71.1" y="81.7" transform="rotate(-90 71.1 81.7)">7</text>
<text x="73" y="81.7" transform="rotate(-90 73 81.7)">6</text>
<text x="74.9" y="81.7" transform="rotate(-90 74.9 81.7)">5</text>
<text x="76.8" y="81.7" transform="rotate(-90 76.8 81.7)">4</text>
<text x="78.8" y="81.7" transform="rotate(-90 78.8 81.7)">3</text>
<text x="80.7" y="81.7" transform="rotate(-90 80.7 81.7)">2</text>
<text x="82.6" y="81.7" transform="rotate(-90 82.6 81.7)">1</text>
<text x="94.1" y="84.5">29</text>
<text x="156.4" y="88.5">C0402</text>
<text x="245.2" y="89.3">VDD_RFS</text>
<text x="59.5" y="92.2">8</text>
<text x="59.5" y="94.2">9</text>
<text x="94.1" y="94.2">27</text>
<text x="94.1" y="92.2">28</text>
<text x="111.6" y="94.2">1</text>
<text x="119.2" y="94.2">2</text>
<text x="121.7" y="92.4">FB0402</text>
<text x="152.1" y="94.2">1</text>
<text x="159.7" y="94.2">2</text>
<text x="162.2" y="92.4">FB0402</text>
<text x="169.5" y="94.2">1</text>
<text x="177.1" y="94.2">2</text>
<text x="189.2" y="92.4">FB0402</text>
<text x="198.5" y="94.2">1</text>
<text x="213.7" y="94.2">6</text>
<text x="58.5" y="96.1">10</text>
<text x="58.5" y="98">11</text>
<text x="58.5" y="100">12</text>
<text x="58.5" y="101.9">13</text>
<text x="71.5" y="100.1">QFN28_SX1276</text>
<text x="94.1" y="101.9">23</text>
<text x="94.1" y="100">24</text>
<text x="94.1" y="98">25</text>
<text x="94.1" y="96.1">26</text>
<text x="125.1" y="99.1" transform="rotate(-90 125.1 99.1)">2</text>
<text x="141" y="96.2">C0402</text>
<text x="198.5" y="100">2</text>
<text x="213.7" y="100">5</text>
<text x="241" y="100">1</text>
<text x="256.2" y="101.9">2</text>
<text x="256.2" y="98">3</text>
<text x="34" y="104.7">VDD_RFS</text>
<text x="58.5" y="103.8">14</text>
<text x="94.1" y="103.8">22</text>
<text x="125.1" y="106.6" transform="rotate(-90 125.1 106.6)">1</text>
<text x="125.5" y="105.9">FB0402</text>
<text x="135.2" y="102.4">C0402</text>
<text x="148.7" y="102.4">C0402</text>
<text x="169.9" y="102.4">C0402</text>
<text x="181.5" y="102.4">C0402</text>
<text x="198.5" y="105.7">3</text>
<text x="213.7" y="105.7">4</text>
<text x="51.4" y="114.3">C0402</text>
<text x="71.1" y="117.2" transform="rotate(-90 71.1 117.2)">15</text>
<text x="73" y="117.2" transform="rotate(-90 73 117.2)">16</text>
<text x="74.9" y="117.2" transform="rotate(-90 74.9 117.2)">17</text>
<text x="76.8" y="117.2" transform="rotate(-90 76.8 117.2)">18</text>
<text x="78.8" y="117.2" transform="rotate(-90 78.8 117.2)">19</text>
<text x="80.7" y="117.2" transform="rotate(-90 80.7 117.2)">20</text>
<text x="82.6" y="117.2" transform="rotate(-90 82.6 117.2)">21</text>
<text x="93.9" y="125.9">VDD_RFS</text>
<text x="206.6" y="125.2">R0402</text>
<text x="220.1" y="133.6">C0402</text>
<text x="222" y="173.4">Title</text>
<text x="222" y="179.2">Size</text>
<text x="229.8" y="179.2">Document Number</text>
<text x="229.8" y="175.3">LORA_V1.3</text>
<text x="285.7" y="179.2">Rev</text>
<text x="222" y="185">Date:</text>
<text x="224" y="181.1">B</text>
<text x="229.8" y="181.1">TTGO LORA</text>
<text x="232.1" y="185">Thursday, March 12, 2020</text>
<text x="260.6" y="185">Sheet</text>
<text x="270.3" y="185">2</text>
<text x="276.1" y="185">of</text>
<text x="281.9" y="185">4</text>
<text x="287.7" y="181.1">V1.3</text>
</g>
<g font-size="1.7" fill="#003f7f">
<text x="72.5" y="33.7">XOUT GND</text>
<text x="72.5" y="37.5">GND</text>
<text x="79.2" y="37.5">XIN</text>
<text x="74.2" y="87.3" transform="rotate(-90 74.2 87.3)">XTB</text>
<text x="76.2" y="87.3" transform="rotate(-90 76.2 87.3)">XTA</text>
<text x="80" y="89.5" transform="rotate(-90 80 89.5)">VBAT1</text>
<text x="87.8" y="85.8">GND</text>
<text x="62.8" y="93.5">DIO0</text>
<text x="62.8" y="95.4">DIO1</text>
<text x="72.3" y="90.9" transform="rotate(-90 72.3 90.9)">NRESET</text>
<text x="78.1" y="90.4" transform="rotate(-90 78.1 90.4)">VR_DIG</text>
<text x="82" y="90.8" transform="rotate(-90 82 90.8)">VR_ANA</text>
<text x="82.4" y="95.4">PA_BOOST</text>
<text x="83.9" y="93.9" transform="rotate(-90 83.9 93.9)">RFI_LF(433)</text>
<text x="85" y="93.5">RFO_LF</text>
<text x="201.8" y="95.4">RF1</text>
<text x="207.7" y="95.4">VDD</text>
<text x="62.8" y="97.3">DIO2</text>
<text x="62.8" y="99.3">DIO3</text>
<text x="62.8" y="101.2">DIO4</text>
<text x="86.1" y="99.3">VR_PA</text>
<text x="86.2" y="101.2">VBAT2</text>
<text x="86.9" y="97.3">GND2</text>
<text x="201.8" y="101.2">GND</text>
<text x="207.8" y="101.2">RFC</text>
<text x="244.3" y="101.2">ANT</text>
<text x="250" y="99.3">GND</text>
<text x="62.8" y="103.1">DIO5</text>
<text x="62.8" y="105.1">VBAT3</text>
<text x="84.7" y="105.1">RFO_HF</text>
<text x="86.9" y="103.1">GND1</text>
<text x="201.8" y="107">RF2</text>
<text x="206.8" y="107">CTRL</text>
<text x="250" y="103.1">GND</text>
<text x="72.3" y="112.9" transform="rotate(-90 72.3 112.9)">GND</text>
<text x="74.2" y="112.9" transform="rotate(-90 74.2 112.9)">SCK</text>
<text x="76.2" y="112.9" transform="rotate(-90 76.2 112.9)">MISO</text>
<text x="78.1" y="112.9" transform="rotate(-90 78.1 112.9)">MOSI</text>
<text x="80" y="112.9" transform="rotate(-90 80 112.9)">NSS</text>
<text x="82" y="112.9" transform="rotate(-90 82 112.9)">RXTX/RFMOD</text>
<text x="83.9" y="112.9" transform="rotate(-90 83.9 112.9)">RFI_HF(868)</text>
</g>
<g font-size="1.7" fill="#f00">
<text x="130.6" y="50.7">HPDIO1</text>
<text x="130.6" y="52.6">HPDIO2</text>
<text x="156.8" y="49.8">HPDIO1</text>
<text x="156.8" y="51.8">HPDIO2</text>
<text x="130.6" y="56.4">IO26</text>
<text x="130.6" y="58.4">IO14</text>
<text x="156.8" y="55.6">IO26</text>
<text x="156.8" y="59.5">IO18</text>
<text x="156.8" y="57.5">IO14</text>
<text x="130.6" y="60.3">IO18</text>
<text x="130.6" y="62.2">IO5</text>
<text x="130.6" y="64.2">IO27</text>
<text x="156.8" y="65.3">IO19</text>
<text x="156.8" y="63.3">IO27</text>
<text x="156.8" y="61.4">IO5</text>
<text x="71.1" y="69.1" transform="rotate(-90 71.1 69.1)">IO14</text>
<text x="73" y="69.1" transform="rotate(-90 73 69.1)">XTB</text>
<text x="75" y="69.1" transform="rotate(-90 75 69.1)">XTA</text>
<text x="130.6" y="66.1">IO19</text>
<text x="50.6" y="94.2">HPDIO1</text>
<text x="50.6" y="92.3">IO26</text>
<text x="50.6" y="96.1">HPDIO2</text>
<text x="236" y="100">ANT</text>
<text x="193.5" y="125.1">CTRL R66 1K</text>
<text x="73" y="136.7" transform="rotate(-90 73 136.7)">IO5</text>
<text x="75" y="136.7" transform="rotate(-90 75 136.7)">IO19</text>
<text x="76.9" y="136.7" transform="rotate(-90 76.9 136.7)">IO27</text>
<text x="78.8" y="136.7" transform="rotate(-90 78.8 136.7)">IO18</text>
<text x="80.8" y="136.7" transform="rotate(-90 80.8 136.7)">CTRL</text>
</g>
<g font-size="1.4">
<text x="30.9" y="1.4">5</text>
<text x="88.9" y="1.4">4</text>
<text x="146.8" y="1.4">3</text>
<text x="204.7" y="1.4">2</text>
<text x="262.6" y="1.4">1</text>
<text x=".5" y="26.1">D</text>
<text x="292.1" y="26.1">D</text>
<text x=".5" y="71.9">C</text>
<text x="292.1" y="71.9">C</text>
<text x=".5" y="117.8">B</text>
<text x="292.1" y="117.8">B</text>
<text x=".5" y="163.6">A</text>
<text x="292.1" y="163.6">A</text>
<text x="30.9" y="186.8">5</text>
<text x="88.9" y="186.8">4</text>
<text x="146.8" y="186.8">3</text>
<text x="204.7" y="186.8">2</text>
<text x="262.6" y="186.8">1</text>
</g>
</svg>
